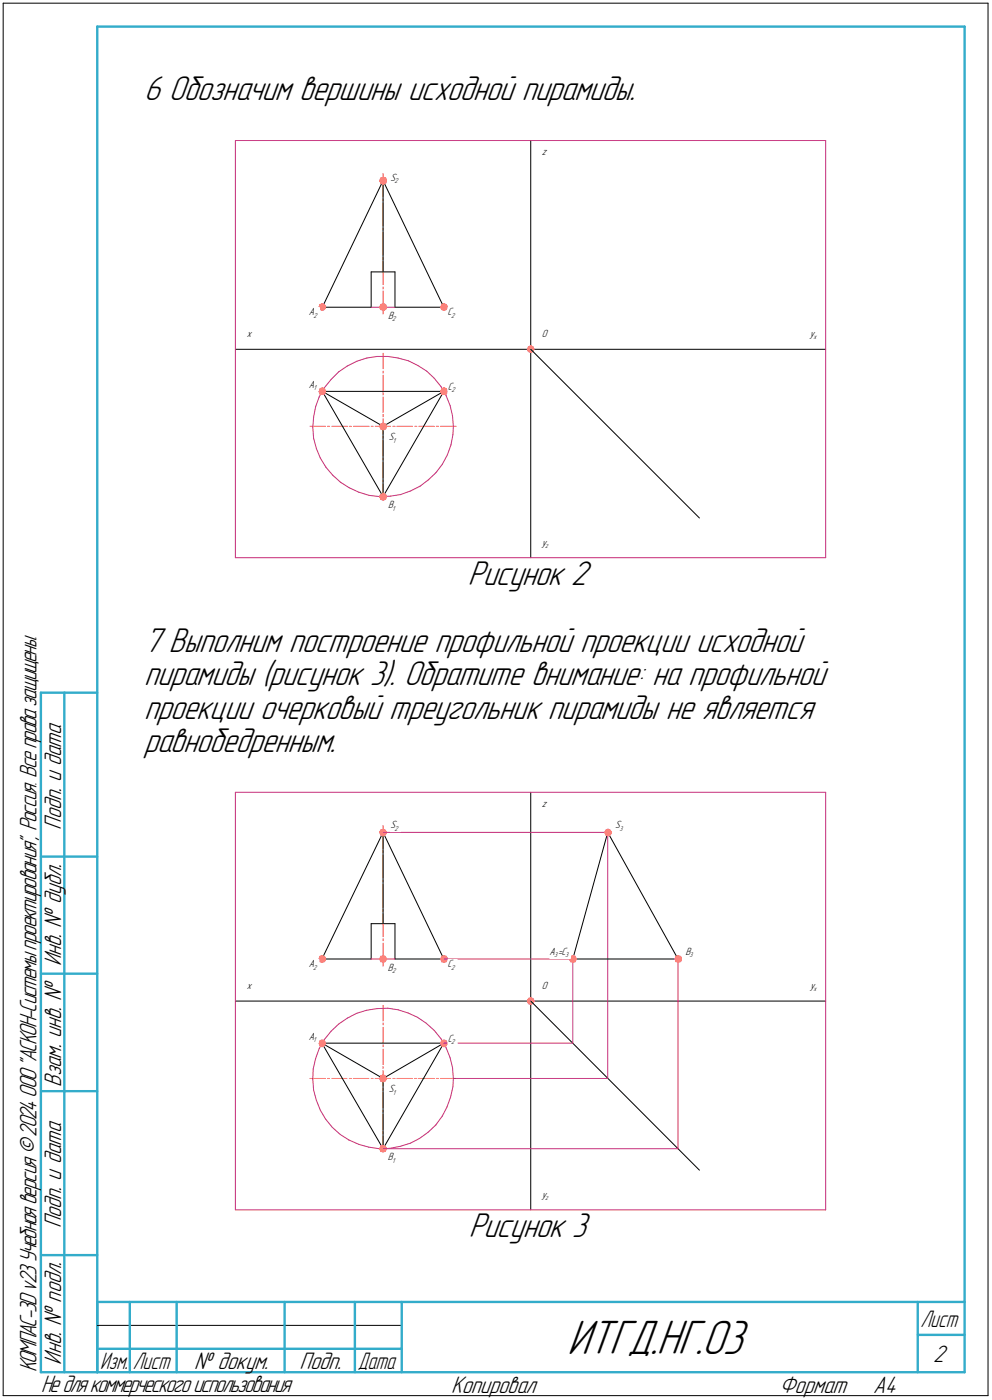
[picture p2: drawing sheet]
<svg xmlns="http://www.w3.org/2000/svg" width="212mm" height="299mm" viewBox="0 0 212 299" stroke-linecap="round" stroke-linejoin="round" font-family="sans-serif">
<g fill="none" stroke="#000" stroke-width=".21">
<path d="M.7 .7h210zM.7 .7v297zM210.7 .7v297zM81.7 38.5l-13 27zM81.7 38.5l13 27zM81.7 38.5v19.5zM113.2 30v44.5zM79.2 58v7.5zM79.2 58h5zM84.2 58v7.5zM50.2 74.5h63zM68.7 65.5h10.5z"/>
<path d="M84.2 65.5h10.5zM113.2 74.5h62.9zM113.2 74.5v44.5zM113.2 74.5l36 36zM68.7 83.5h26zM68.7 83.5l13 22.4zM68.7 83.5l13 7.4zM81.7 90.9l13-7.4zM81.7 90.9v15zM94.7 83.5l-13 22.4zM81.7 177.5l-13 27.1zM81.7 177.5l13 27.1z"/>
<path d="M81.7 177.5v19.5zM113.2 169v44.5zM129.6 177.5l-7.4 27.1zM129.6 177.5l15 27.1zM79.2 197v7.6zM79.2 197h5zM84.2 197v7.6zM50.2 213.5h63zM68.7 204.6h10.5zM84.2 204.6h10.5zM113.2 213.5h62.9zM113.2 213.5v44.6z"/>
<path d="M113.2 213.5l36 36.1zM122.2 204.6h22.4zM68.7 222.5h26zM68.7 222.5l13 22.5zM68.7 222.5l13 7.5zM81.7 230l13-7.5zM81.7 230v15zM94.7 222.5l-13 22.5zM.7 297.7h210zM20.7 282.7h65z"/>
</g>
<g fill="none" stroke="#33acca" stroke-width=".51">
<path d="M20.7 5.7h185zM20.7 5.7v287zM205.7 5.7v287zM8.7 147.7v145zM8.7 147.7h12zM13.7 147.7v145zM8.7 182.7h12zM8.7 207.7h12zM8.7 232.7h12zM8.7 267.7h12zM20.7 277.7h185zM20.7 277.7v15z"/>
<path d="M27.7 277.7v15zM37.7 277.7v15zM60.7 277.7v15zM75.7 277.7v15zM85.7 277.7v15zM195.7 277.7v15zM8.7 292.7h12zM20.7 292.7h185zM20.7 287.7h7zM27.7 287.7h10zM37.7 287.7h23zM60.7 287.7h15z"/>
<path d="M75.7 287.7h10zM195.7 284.7h10z"/>
</g>
<g fill="none" stroke="#c52b79" stroke-width=".21">
<path d="M50.2 30h125.9zM50.2 30v89zM176.1 30v89zM72.2 79.3l1.9-1.2zM72.2 79.3l-1.6 1.6zM74.1 78.1l2-1.1zM76.1 77l2.1-.6zM78.2 76.4l2.2-.4zM79.2 65.5h5zM80.4 76h2.3zM82.7 76l2.2 .4zM84.9 76.4l2.2 .6z"/>
<path d="M87.1 77l2.1 1zM89.2 78l1.8 1.2zM91 79.2l1.6 1.5zM66.7 91.2l.2 2.3zM66.9 89l-.2 2.2zM66.9 93.5l.6 2.2zM67.3 86.8l-.4 2.2zM67.5 95.7l.8 2zM68.1 84.7l-.8 2.1zM68.3 97.7l1.2 2zM69.2 82.7l-1.1 2zM69.5 99.7l1.5 1.6z"/>
<path d="M70.6 80.9l-1.4 1.8zM92.6 80.7l1.5 1.8zM94.1 82.5l1.1 1.9zM94.3 99.1l-1.3 1.7zM95.2 84.4l.8 2.1zM95.4 97l-1.1 2.1zM96 86.5l.5 2.2zM96.2 94.9l-.8 2.1zM96.5 88.7l.2 2.2zM96.6 92.7l-.4 2.2zM96.7 90.9l-.1 1.8zM50.2 119h125.9z"/>
<path d="M71 101.3l1.6 1.6zM72.6 102.9l1.9 1.2zM74.5 104.1l2 .9zM76.5 105l2.2 .7zM78.7 105.7l2.2 .2zM80.9 105.9l2.3-.1zM83.2 105.8l2.2-.3zM85.4 105.5l2.1-.8zM87.5 104.7l2.1-1zM89.6 103.7l1.8-1.3zM91.4 102.4l1.6-1.6zM50.2 169h125.9z"/>
<path d="M50.2 169v89.1zM81.7 177.5h47.9zM129.6 177.5v52.5zM176.1 169v89.1zM70.6 220l1.6-1.6zM70.6 220l-1.4 1.7zM72.2 218.4l1.9-1.2zM74.1 217.2l1.9-1zM76 216.2l2.2-.7zM78.2 215.5l2.2-.4zM79.2 204.6h5zM80.4 215.1h2.3z"/>
<path d="M82.7 215.1l2.2 .3zM84.9 215.4l2.1 .7zM87 216.1l2.1 .9zM89.1 217l1.8 1.3zM90.9 218.3l1.7 1.5zM92.6 219.8l1.5 1.8zM94.7 204.6h27.5zM122.2 204.6v17.9zM144.6 204.6v40.4zM66.7 230.3l.2 2.2zM66.8 228l-.1 2.3zM66.9 232.5l.6 2.2z"/>
<path d="M67.3 225.8l-.5 2.2zM67.5 234.7l.8 2.1zM68.1 223.7l-.8 2.1zM68.3 236.8l1.1 1.9zM69.2 221.7l-1.1 2zM69.4 238.7l1.5 1.8zM94.1 221.6l1.1 1.9zM94.3 238.1l-1.3 1.8zM94.7 222.5h27.5zM95.2 223.5l.8 2.1zM95.3 236.1l-1 2zM96 225.6l.5 2.2z"/>
<path d="M96.1 234l-.8 2.1zM96.5 227.8l.2 2.2zM96.6 231.8l-.5 2.2zM96.7 230l-.1 1.8zM96.7 230h32.9zM50.2 258.1h125.9zM70.9 240.5l1.7 1.5zM72.6 242l1.8 1.2zM74.4 243.2l2.1 .9zM76.5 244.1l2.2 .6zM78.7 244.7l2.2 .3zM80.9 245l2.2-.1z"/>
<path d="M81.7 245h62.9zM83.1 244.9l2.2-.4zM85.3 244.5l2.2-.7zM87.5 243.8l2-1zM89.5 242.8l1.9-1.3zM91.4 241.5l1.6-1.6z"/>
</g>
<g fill="#ff8080" stroke="#ff8080" stroke-width=".21">
<path d="M113 73.7h.4zM112.9 73.8h.6zM112.6 73.9h1.1zM112.6 74h1.2zM112.6 74.1h1.2zM112.5 74.2h1.4zM112.5 74.3h1.4zM112.4 74.3h1.6zM112.4 74.4h1.6zM112.4 74.5h1.6zM112.4 74.6h1.6zM112.4 74.7h1.5zM112.5 74.8h1.4zM112.5 74.8h1.3zM112.6 74.9h1.2zM112.6 75h1.1zM112.9 75.1h.6zM113 75.2h.4z"/>
<path d="M68.6 64.8h.3zM68.4 64.9h.7zM68.2 64.9h1.1zM68.2 65h1.1zM68.2 65.1h1.1zM68.1 65.2h1.3zM68.1 65.3h1.3zM68 65.4h1.5zM68 65.4h1.5zM67.9 65.5h1.6zM68 65.6h1.5zM68 65.7h1.4zM68.1 65.8h1.3zM68.1 65.9h1.2zM68.2 66h1.1zM68.2 66h1.1zM68.4 66.1h.7zM68.6 66.2h.3z"/>
<path d="M81.5 64.8h.5zM81.4 64.9h.7zM81.1 64.9h1.2zM81.1 65h1.3zM81.1 65.1h1.3zM81 65.2h1.4zM81 65.3h1.5zM80.9 65.4h1.6zM80.9 65.4h1.6zM80.9 65.5h1.6zM80.9 65.6h1.6zM80.9 65.7h1.6zM81 65.8h1.4zM81 65.9h1.4zM81.1 66h1.3zM81.1 66h1.2zM81.4 66.1h.7zM81.5 66.2h.5z"/>
<path d="M94.5 64.8h.4zM94.3 64.9h.8zM94.1 64.9h1.1zM94.1 65h1.2zM94.1 65.1h1.2zM94.1 65.2h1.3zM94 65.3h1.4zM94 65.4h1.5zM94 65.4h1.5zM93.9 65.5h1.6zM94 65.6h1.5zM94 65.7h1.4zM94 65.8h1.4zM94.1 65.9h1.2zM94.1 66h1.2zM94.1 66h1.1zM94.3 66.1h.8zM94.5 66.2h.4z"/>
<path d="M81.4 37.8h.6zM81.1 37.9h1.2zM81.1 38h1.3zM81.1 38.1h1.3zM81 38.2h1.4zM81 38.3h1.5zM80.9 38.4h1.6zM80.9 38.4h1.6zM80.9 38.5h1.6zM80.9 38.6h1.6zM80.9 38.7h1.6zM81 38.8h1.5zM81 38.9h1.4zM81.1 38.9h1.3zM81.1 39h1.3zM81.1 39.1h1.2zM81.4 39.2h.7zM81.5 39.3h.5z"/>
<path d="M68.6 82.7h.3zM68.4 82.8h.7zM68.2 82.9h1.1zM68.2 83h1.1zM68.2 83.1h1.1zM68.1 83.1h1.3zM68.1 83.2h1.3zM68 83.3h1.5zM68 83.4h1.5zM67.9 83.5h1.6zM68 83.6h1.5zM68 83.7h1.5zM68.1 83.7h1.3zM68.1 83.8h1.3zM68.2 83.9h1.1zM68.2 84h1.1zM68.2 84.1h1.1zM68.5 84.2h.5z"/>
<path d="M81.5 90.3h.5zM81.4 90.3h.7zM81.1 90.4h1.2zM81.1 90.5h1.3zM81 90.6h1.4zM81 90.7h1.4zM80.9 90.8h1.6zM80.9 90.8h1.6zM80.9 90.9h1.6zM80.9 91h1.6zM80.9 91.1h1.6zM81 91.2h1.5zM81 91.3h1.4zM81.1 91.4h1.3zM81.1 91.4h1.3zM81.1 91.5h1.2zM81.4 91.6h.7zM81.5 91.7h.5z"/>
<path d="M94.5 82.7h.4zM94.3 82.8h.8zM94.1 82.9h1.1zM94.1 83h1.2zM94.1 83.1h1.2zM94.1 83.1h1.3zM94 83.2h1.4zM94 83.3h1.5zM94 83.4h1.5zM93.9 83.5h1.6zM94 83.6h1.5zM94 83.7h1.5zM94 83.7h1.4zM94.1 83.8h1.3zM94.1 83.9h1.2zM94.1 84h1.2zM94.1 84.1h1.1zM94.4 84.2h.6z"/>
<path d="M81.5 105.2h.5zM81.4 105.3h.7zM81.1 105.4h1.2zM81.1 105.5h1.3zM81 105.6h1.4zM81 105.7h1.4zM80.9 105.7h1.6zM80.9 105.8h1.6zM80.9 105.9h1.6zM80.9 106h1.6zM80.9 106.1h1.6zM81 106.2h1.5zM81 106.3h1.4zM81.1 106.3h1.3zM81.1 106.4h1.3zM81.1 106.5h1.2zM81.4 106.6h.7zM81.5 106.7h.5z"/>
<path d="M112.9 212.9h.6zM112.6 212.9h1.1zM112.6 213h1.2zM112.6 213.1h1.2zM112.5 213.2h1.4zM112.5 213.3h1.4zM112.4 213.4h1.6zM112.4 213.4h1.6zM112.4 213.5h1.6zM112.4 213.6h1.6zM112.4 213.7h1.6zM112.5 213.8h1.4zM112.5 213.9h1.4zM112.6 214h1.2zM112.6 214h1.2zM112.6 214.1h1.1zM112.9 214.2h.6z"/>
<path d="M68.4 203.9h.6zM68.2 204h1.1zM68.2 204h1.1zM68.2 204.1h1.1zM68.1 204.2h1.3zM68.1 204.3h1.3zM68 204.4h1.5zM68 204.5h1.5zM67.9 204.6h1.6zM68 204.6h1.5zM68 204.7h1.5zM68.1 204.8h1.3zM68.1 204.9h1.3zM68.2 205h1.1zM68.2 205.1h1.1zM68.2 205.1h1.1zM68.4 205.2h.6z"/>
<path d="M81.4 203.9h.6zM81.1 204h1.1zM81.1 204h1.2zM81.1 204.1h1.2zM81 204.2h1.4zM81 204.3h1.4zM80.9 204.4h1.6zM80.9 204.5h1.6zM80.9 204.6h1.6zM80.9 204.6h1.6zM80.9 204.7h1.6zM81 204.8h1.4zM81 204.9h1.4zM81.1 205h1.2zM81.1 205.1h1.2zM81.1 205.1h1.1zM81.4 205.2h.6z"/>
<path d="M94.4 203.9h.6zM94.1 204h1.1zM94.1 204h1.2zM94.1 204.1h1.2zM94.1 204.2h1.3zM94 204.3h1.4zM94 204.4h1.5zM94 204.5h1.5zM93.9 204.6h1.6zM94 204.6h1.5zM94 204.7h1.5zM94 204.8h1.4zM94.1 204.9h1.3zM94.1 205h1.2zM94.1 205.1h1.2zM94.1 205.1h1.1zM94.4 205.2h.6z"/>
<path d="M81.5 176.9h.4zM81.4 177h.6zM81.1 177h1.1zM81.1 177.1h1.2zM81 177.2h1.3zM81 177.3h1.4zM80.9 177.4h1.5zM80.9 177.5h1.6zM80.9 177.5h1.6zM80.9 177.6h1.6zM80.9 177.7h1.6zM81 177.8h1.4zM81 177.9h1.4zM81.1 178h1.2zM81.1 178.1h1.2zM81.1 178.1h1.1zM81.4 178.2h.6zM81.5 178.3h.4z"/>
<path d="M68.5 221.8h.4zM68.3 221.9h.8zM68.2 222h1.1zM68.2 222.1h1.1zM68.1 222.2h1.2zM68.1 222.2h1.3zM68 222.3h1.4zM68 222.4h1.5zM67.9 222.5h1.6zM68 222.6h1.5zM68 222.7h1.5zM68.1 222.8h1.3zM68.1 222.8h1.3zM68.2 222.9h1.1zM68.2 223h1.1zM68.2 223.1h1.1zM68.3 223.2h.8zM68.5 223.3h.4z"/>
<path d="M81.5 229.3h.4zM81.4 229.4h.6zM81.1 229.4h1.1zM81.1 229.5h1.2zM81.1 229.6h1.2zM81 229.7h1.4zM81 229.8h1.4zM80.9 229.9h1.6zM80.9 230h1.6zM80.9 230h1.6zM80.9 230.1h1.6zM80.9 230.2h1.6zM81 230.3h1.4zM81 230.4h1.4zM81.1 230.5h1.2zM81.1 230.5h1.2zM81.1 230.6h1.1zM81.4 230.7h.6z"/>
<path d="M94.5 221.8h.4zM94.3 221.9h.8zM94.1 222h1.1zM94.1 222.1h1.2zM94.1 222.2h1.2zM94 222.2h1.4zM94 222.3h1.4zM94 222.4h1.5zM93.9 222.5h1.6zM94 222.6h1.5zM94 222.7h1.5zM94 222.8h1.4zM94.1 222.8h1.3zM94.1 222.9h1.2zM94.1 223h1.2zM94.1 223.1h1.1zM94.3 223.2h.8zM94.5 223.3h.4z"/>
<path d="M81.4 244.3h.6zM81.1 244.4h1.1zM81.1 244.5h1.2zM81.1 244.6h1.2zM81 244.7h1.4zM81 244.8h1.4zM80.9 244.9h1.6zM80.9 244.9h1.6zM80.9 245h1.6zM80.9 245.1h1.6zM80.9 245.2h1.6zM81 245.3h1.4zM81 245.4h1.4zM81.1 245.4h1.2zM81.1 245.5h1.2zM81.1 245.6h1.1zM81.4 245.7h.6z"/>
<path d="M129.5 176.9h.4zM129.3 177h.7zM129.1 177h1.1zM129.1 177.1h1.2zM129 177.2h1.3zM129 177.3h1.4zM128.9 177.4h1.5zM128.9 177.5h1.6zM128.9 177.5h1.6zM128.9 177.6h1.6zM128.9 177.7h1.6zM129 177.8h1.4zM129 177.9h1.4zM129.1 178h1.2zM129.1 178.1h1.2zM129.1 178.1h1.1zM129.3 178.2h.7zM129.5 178.3h.4z"/>
<path d="M121.9 203.9h.6zM121.6 204h1.2zM121.6 204h1.3zM121.6 204.1h1.3zM121.5 204.2h1.4zM121.5 204.3h1.4zM121.4 204.4h1.5zM121.4 204.5h1.5zM121.3 204.6h1.6zM121.4 204.6h1.5zM121.4 204.7h1.5zM121.5 204.8h1.4zM121.5 204.9h1.4zM121.6 205h1.3zM121.6 205.1h1.3zM121.6 205.1h1.2zM121.9 205.2h.6z"/>
<path d="M144.4 203.9h.5zM144.1 204h1.1zM144.1 204h1.2zM144.1 204.1h1.2zM144 204.2h1.4zM144 204.3h1.4zM143.9 204.4h1.6zM143.9 204.5h1.6zM143.8 204.6h1.7zM143.9 204.6h1.6zM143.9 204.7h1.6zM144 204.8h1.4zM144 204.9h1.4zM144.1 205h1.2zM144.1 205.1h1.2zM144.1 205.1h1.1zM144.4 205.2h.5z"/>
</g>
<g fill="none" stroke="#ff8000" stroke-width=".21">
<path d="M81.7 37v4.9zM81.7 55.8v4.9zM81.7 54.9v.5zM81.7 49.5v4.9zM81.7 48.7v.4zM81.7 43.3v4.9zM81.7 42.4v.4zM81.7 75.4v3.3zM81.7 79.2v.4zM81.7 62.1v4.9zM81.7 61.2v.4zM66.1 90.9h3.3z"/>
<path d="M69.8 90.9h.5zM70.8 90.9h3.3zM74.5 90.9h.4zM75.4 90.9h3.3zM79.2 90.9h.4zM80 90.9h1.7zM81.7 98.6v3.3zM81.7 97.7v.4zM81.7 94v3.3zM81.7 93v.5zM81.7 90.9v1.7zM81.7 80v3.3z"/>
<path d="M81.7 83.7v.5zM81.7 84.7v3.3zM81.7 88.4v.5zM81.7 89.3v1.6zM81.7 90.9h1.6zM83.8 90.9h.4zM84.7 90.9h3.3zM88.5 90.9h.4zM89.3 90.9h3.3zM93 90.9h.6zM94 90.9h3.3zM81.7 103.2v3.3z"/>
<path d="M81.7 102.4v.4zM81.7 176.1v4.9zM81.7 194.9v4.9zM81.7 194v.4zM81.7 188.6v4.9zM81.7 187.7v.4zM81.7 182.4v4.9zM81.7 181.4v.5zM81.7 214.5v3.3zM81.7 218.2v.4zM81.7 219.1v3.3zM81.7 201.2v4.9z"/>
<path d="M81.7 200.2v.5zM66.1 230h3.3zM69.8 230h.5zM70.8 230h3.2zM74.5 230h.4zM75.4 230h3.3zM79.2 230h.4zM80 230h1.7zM81.7 237.7v3.3zM81.7 236.8v.4zM81.7 233v3.3zM81.7 232.2v.4z"/>
<path d="M81.7 230v1.6zM81.7 222.8v.5zM81.7 223.8v3.3zM81.7 227.5v.4zM81.7 228.3v1.7zM81.7 230h1.6zM83.8 230h.4zM84.7 230h3.3zM88.4 230h.5zM89.3 230h3.3zM93 230h.6zM94 230h3.3z"/>
<path d="M81.7 242.3v3.3zM81.7 241.4v.5z"/>
</g>
<g fill="#fff" stroke="#fff" stroke-width=".21">
<path d="M115.6 70.2h1.5zM115.6 70.3h1.5zM115.6 70.4h1.5zM115.6 70.4h1.5zM115.6 70.5h1.5zM115.6 70.6h1.5zM115.6 70.7h1.5zM115.6 70.8h1.5zM115.6 70.9h1.5zM115.6 71h1.5zM115.6 71h1.5zM115.6 71.1h1.5zM115.6 71.2h1.5zM115.6 71.3h1.5zM115.6 71.4h1.5zM115.6 71.5h1.5zM115.6 71.5h1.5zM115.6 71.6h1.5zM115.6 71.7h1.5zM115.6 71.8h1.5zM115.6 71.9h1.5zM115.6 72h1.5zM115.6 72.1h1.5zM115.6 72.1h1.5zM115.6 72.2h1.5z"/>
<path d="M115.6 114.7h1.9zM115.6 114.8h1.9zM115.6 114.9h1.9zM115.6 115h1.9zM115.6 115.1h1.9zM115.6 115.1h1.9zM115.6 115.2h1.9zM115.6 115.3h1.9zM115.6 115.4h1.9zM115.6 115.5h1.9zM115.6 115.6h1.9zM115.6 115.7h1.9zM115.6 115.7h1.9zM115.6 115.8h1.9zM115.6 115.9h1.9zM115.6 116h1.9zM115.6 116.1h1.9zM115.6 116.2h1.9zM115.6 116.2h1.9zM115.6 116.3h1.9zM115.6 116.4h1.9zM115.6 116.5h1.9zM115.6 116.6h1.9zM115.6 116.7h1.9zM115.6 116.8h1.9zM115.6 116.8h1.9zM115.6 116.9h1.9zM115.6 117h1.9zM115.6 117.1h1.9z"/>
<path d="M52.7 70.2h1.3zM52.7 70.3h1.3zM52.7 70.4h1.3zM52.7 70.4h1.3zM52.7 70.5h1.3zM52.7 70.6h1.3zM52.7 70.7h1.3zM52.7 70.8h1.3zM52.7 70.9h1.3zM52.7 71h1.3zM52.7 71h1.3zM52.7 71.1h1.3zM52.7 71.2h1.3zM52.7 71.3h1.3zM52.7 71.4h1.3zM52.7 71.5h1.3zM52.7 71.5h1.3zM52.7 71.6h1.3zM52.7 71.7h1.3zM52.7 71.8h1.3zM52.7 71.9h1.3zM52.7 72h1.3zM52.7 72.1h1.3zM52.7 72.1h1.3zM52.7 72.2h1.3z"/>
<path d="M115.6 31.4h1.3zM115.6 31.5h1.3zM115.6 31.6h1.3zM115.6 31.7h1.3zM115.6 31.7h1.3zM115.6 31.8h1.3zM115.6 31.9h1.3zM115.6 32h1.3zM115.6 32.1h1.3zM115.6 32.2h1.3zM115.6 32.3h1.3zM115.6 32.3h1.3zM115.6 32.4h1.3zM115.6 32.5h1.3zM115.6 32.6h1.3zM115.6 32.7h1.3zM115.6 32.8h1.3zM115.6 32.9h1.3zM115.6 32.9h1.3zM115.6 33h1.3zM115.6 33.1h1.3zM115.6 33.2h1.3zM115.6 33.3h1.3zM115.6 33.4h1.3zM115.6 33.4h1.3z"/>
<path d="M172.7 70.2h2zM172.7 70.3h2zM172.7 70.4h2zM172.7 70.4h2zM172.7 70.5h2zM172.7 70.6h2zM172.7 70.7h2zM172.7 70.8h2zM172.7 70.9h2zM172.7 71h2zM172.7 71h2zM172.7 71.1h2zM172.7 71.2h2zM172.7 71.3h2zM172.7 71.4h2zM172.7 71.5h2zM172.7 71.5h2zM172.7 71.6h2zM172.7 71.7h2zM172.7 71.8h2zM172.7 71.9h2zM172.7 72h2zM172.7 72.1h2zM172.7 72.1h2zM172.7 72.2h2zM172.7 72.3h2zM172.7 72.4h2zM172.7 72.5h2zM172.7 72.6h2zM172.7 72.6h2z"/>
<path d="M83.3 36.8h2.1zM83.3 36.9h2.1zM83.3 37h2.1zM83.3 37.1h2.1zM83.3 37.2h2.1zM83.3 37.3h2.1zM83.3 37.3h2.1zM83.3 37.4h2.1zM83.3 37.5h2.1zM83.3 37.6h2.1zM83.3 37.7h2.1zM83.3 37.8h2.1zM83.3 37.8h2.1zM83.3 37.9h2.1zM83.3 38h2.1zM83.3 38.1h2.1zM83.3 38.2h2.1zM83.3 38.3h2.1zM83.3 38.4h2.1zM83.3 38.4h2.1zM83.3 38.5h2.1zM83.3 38.6h2.1zM83.3 38.7h2.1zM83.3 38.8h2.1zM83.3 38.9h2.1zM83.3 38.9h2.1zM83.3 39h2.1zM83.3 39.1h2.1zM83.3 39.2h2.1zM83.3 39.3h2.1z"/>
<path d="M65.9 65.6h2.3zM65.9 65.7h2.3zM65.9 65.8h2.3zM65.9 65.9h2.3zM65.9 66h2.3zM65.9 66h2.3zM65.9 66.1h2.3zM65.9 66.2h2.3zM65.9 66.3h2.3zM65.9 66.4h2.3zM65.9 66.5h2.3zM65.9 66.5h2.3zM65.9 66.6h2.3zM65.9 66.7h2.3zM65.9 66.8h2.3zM65.9 66.9h2.3zM65.9 67h2.3zM65.9 67.1h2.3zM65.9 67.1h2.3zM65.9 67.2h2.3zM65.9 67.3h2.3zM65.9 67.4h2.3zM65.9 67.5h2.3zM65.9 67.6h2.3zM65.9 67.6h2.3zM65.9 67.7h2.3zM65.9 67.8h2.3zM65.9 67.9h2.3zM65.9 68h2.3zM65.9 68.1h2.3z"/>
<path d="M95.5 65.6h2zM95.5 65.7h2zM95.5 65.8h2zM95.5 65.9h2zM95.5 66h2zM95.5 66h2zM95.5 66.1h2zM95.5 66.2h2zM95.5 66.3h2zM95.5 66.4h2zM95.5 66.5h2zM95.5 66.5h2zM95.5 66.6h2zM95.5 66.7h2zM95.5 66.8h2zM95.5 66.9h2zM95.5 67h2zM95.5 67.1h2zM95.5 67.1h2zM95.5 67.2h2zM95.5 67.3h2zM95.5 67.4h2zM95.5 67.5h2zM95.5 67.6h2zM95.5 67.6h2zM95.5 67.7h2zM95.5 67.8h2zM95.5 67.9h2zM95.5 68h2zM95.5 68.1h2z"/>
<path d="M82.8 66.3h2.1zM82.8 66.4h2.1zM82.8 66.5h2.1zM82.8 66.5h2.1zM82.8 66.6h2.1zM82.8 66.7h2.1zM82.8 66.8h2.1zM82.8 66.9h2.1zM82.8 67h2.1zM82.8 67.1h2.1zM82.8 67.1h2.1zM82.8 67.2h2.1zM82.8 67.3h2.1zM82.8 67.4h2.1zM82.8 67.5h2.1zM82.8 67.6h2.1zM82.8 67.6h2.1zM82.8 67.7h2.1zM82.8 67.8h2.1zM82.8 67.9h2.1zM82.8 68h2.1zM82.8 68.1h2.1zM82.8 68.2h2.1zM82.8 68.2h2.1zM82.8 68.3h2.1zM82.8 68.4h2.1zM82.8 68.5h2.1zM82.8 68.6h2.1zM82.8 68.7h2.1zM82.8 68.7h2.1z"/>
<path d="M82.9 92.3h1.9zM82.9 92.4h1.9zM82.9 92.5h1.9zM82.9 92.5h1.9zM82.9 92.6h1.9zM82.9 92.7h1.9zM82.9 92.8h1.9zM82.9 92.9h1.9zM82.9 93h1.9zM82.9 93h1.9zM82.9 93.1h1.9zM82.9 93.2h1.9zM82.9 93.3h1.9zM82.9 93.4h1.9zM82.9 93.5h1.9zM82.9 93.6h1.9zM82.9 93.6h1.9zM82.9 93.7h1.9zM82.9 93.8h1.9zM82.9 93.9h1.9zM82.9 94h1.9zM82.9 94.1h1.9zM82.9 94.1h1.9zM82.9 94.2h1.9zM82.9 94.3h1.9zM82.9 94.4h1.9zM82.9 94.5h1.9zM82.9 94.6h1.9zM82.9 94.7h1.9z"/>
<path d="M65.9 81h2zM65.9 81.1h2zM65.9 81.2h2zM65.9 81.3h2zM65.9 81.4h2zM65.9 81.4h2zM65.9 81.5h2zM65.9 81.6h2zM65.9 81.7h2zM65.9 81.8h2zM65.9 81.9h2zM65.9 82h2zM65.9 82h2zM65.9 82.1h2zM65.9 82.2h2zM65.9 82.3h2zM65.9 82.4h2zM65.9 82.5h2zM65.9 82.5h2zM65.9 82.6h2zM65.9 82.7h2zM65.9 82.8h2zM65.9 82.9h2zM65.9 83h2zM65.9 83.1h2zM65.9 83.1h2zM65.9 83.2h2zM65.9 83.3h2zM65.9 83.4h2z"/>
<path d="M95.5 81.5h2zM95.5 81.6h2zM95.5 81.7h2zM95.5 81.8h2zM95.5 81.9h2zM95.5 82h2zM95.5 82h2zM95.5 82.1h2zM95.5 82.2h2zM95.5 82.3h2zM95.5 82.4h2zM95.5 82.5h2zM95.5 82.5h2zM95.5 82.6h2zM95.5 82.7h2zM95.5 82.8h2zM95.5 82.9h2zM95.5 83h2zM95.5 83.1h2zM95.5 83.1h2zM95.5 83.2h2zM95.5 83.3h2zM95.5 83.4h2zM95.5 83.5h2zM95.5 83.6h2zM95.5 83.7h2zM95.5 83.7h2zM95.5 83.8h2zM95.5 83.9h2z"/>
<path d="M82.8 106.8h1.9zM82.8 106.8h1.9zM82.8 106.9h1.9zM82.8 107h1.9zM82.8 107.1h1.9zM82.8 107.2h1.9zM82.8 107.3h1.9zM82.8 107.4h1.9zM82.8 107.4h1.9zM82.8 107.5h1.9zM82.8 107.6h1.9zM82.8 107.7h1.9zM82.8 107.8h1.9zM82.8 107.9h1.9zM82.8 107.9h1.9zM82.8 108h1.9zM82.8 108.1h1.9zM82.8 108.2h1.9zM82.8 108.3h1.9zM82.8 108.4h1.9zM82.8 108.5h1.9zM82.8 108.5h1.9zM82.8 108.6h1.9zM82.8 108.7h1.9zM82.8 108.8h1.9zM82.8 108.9h1.9zM82.8 109h1.9zM82.8 109.1h1.9zM82.8 109.1h1.9z"/>
<path d="M115.6 209.3h1.5zM115.6 209.4h1.5zM115.6 209.5h1.5zM115.6 209.5h1.5zM115.6 209.6h1.5zM115.6 209.7h1.5zM115.6 209.8h1.5zM115.6 209.9h1.5zM115.6 210h1.5zM115.6 210.1h1.5zM115.6 210.1h1.5zM115.6 210.2h1.5zM115.6 210.3h1.5zM115.6 210.4h1.5zM115.6 210.5h1.5zM115.6 210.6h1.5zM115.6 210.7h1.5zM115.6 210.7h1.5zM115.6 210.8h1.5zM115.6 210.9h1.5zM115.6 211h1.5zM115.6 211.1h1.5zM115.6 211.2h1.5zM115.6 211.2h1.5zM115.6 211.3h1.5z"/>
<path d="M115.6 253.7h1.9zM115.6 253.8h1.9zM115.6 253.9h1.9zM115.6 254h1.9zM115.6 254.1h1.9zM115.6 254.2h1.9zM115.6 254.3h1.9zM115.6 254.3h1.9zM115.6 254.4h1.9zM115.6 254.5h1.9zM115.6 254.6h1.9zM115.6 254.7h1.9zM115.6 254.8h1.9zM115.6 254.8h1.9zM115.6 254.9h1.9zM115.6 255h1.9zM115.6 255.1h1.9zM115.6 255.2h1.9zM115.6 255.3h1.9zM115.6 255.4h1.9zM115.6 255.4h1.9zM115.6 255.5h1.9zM115.6 255.6h1.9zM115.6 255.7h1.9zM115.6 255.8h1.9zM115.6 255.9h1.9zM115.6 255.9h1.9zM115.6 256h1.9zM115.6 256.1h1.9zM115.6 256.2h1.9z"/>
<path d="M52.6 209.3h1.4zM52.6 209.4h1.4zM52.6 209.5h1.4zM52.6 209.5h1.4zM52.6 209.6h1.4zM52.6 209.7h1.4zM52.6 209.8h1.4zM52.6 209.9h1.4zM52.6 210h1.4zM52.6 210.1h1.4zM52.6 210.1h1.4zM52.6 210.2h1.4zM52.6 210.3h1.4zM52.6 210.4h1.4zM52.6 210.5h1.4zM52.6 210.6h1.4zM52.6 210.7h1.4zM52.6 210.7h1.4zM52.6 210.8h1.4zM52.6 210.9h1.4zM52.6 211h1.4zM52.6 211.1h1.4zM52.6 211.2h1.4zM52.6 211.2h1.4zM52.6 211.3h1.4z"/>
<path d="M115.6 170.4h1.3zM115.6 170.5h1.3zM115.6 170.6h1.3zM115.6 170.7h1.3zM115.6 170.8h1.3zM115.6 170.9h1.3zM115.6 170.9h1.3zM115.6 171h1.3zM115.6 171.1h1.3zM115.6 171.2h1.3zM115.6 171.3h1.3zM115.6 171.4h1.3zM115.6 171.4h1.3zM115.6 171.5h1.3zM115.6 171.6h1.3zM115.6 171.7h1.3zM115.6 171.8h1.3zM115.6 171.9h1.3zM115.6 172h1.3zM115.6 172h1.3zM115.6 172.1h1.3zM115.6 172.2h1.3zM115.6 172.3h1.3zM115.6 172.4h1.3zM115.6 172.5h1.3z"/>
<path d="M172.8 209.3h2zM172.8 209.4h2zM172.8 209.5h2zM172.8 209.5h2zM172.8 209.6h2zM172.8 209.7h2zM172.8 209.8h2zM172.8 209.9h2zM172.8 210h2zM172.8 210.1h2zM172.8 210.1h2zM172.8 210.2h2zM172.8 210.3h2zM172.8 210.4h2zM172.8 210.5h2zM172.8 210.6h2zM172.8 210.7h2zM172.8 210.7h2zM172.8 210.8h2zM172.8 210.9h2zM172.8 211h2zM172.8 211.1h2zM172.8 211.2h2zM172.8 211.2h2zM172.8 211.3h2zM172.8 211.4h2zM172.8 211.5h2zM172.8 211.6h2zM172.8 211.7h2z"/>
<path d="M83.2 175h2.2zM83.2 175.1h2.2zM83.2 175.2h2.2zM83.2 175.3h2.2zM83.2 175.3h2.2zM83.2 175.4h2.2zM83.2 175.5h2.2zM83.2 175.6h2.2zM83.2 175.7h2.2zM83.2 175.8h2.2zM83.2 175.9h2.2zM83.2 175.9h2.2zM83.2 176h2.2zM83.2 176.1h2.2zM83.2 176.2h2.2zM83.2 176.3h2.2zM83.2 176.4h2.2zM83.2 176.4h2.2zM83.2 176.5h2.2zM83.2 176.6h2.2zM83.2 176.7h2.2zM83.2 176.8h2.2zM83.2 176.9h2.2zM83.2 177h2.2zM83.2 177h2.2zM83.2 177.1h2.2zM83.2 177.2h2.2zM83.2 177.3h2.2zM83.2 177.4h2.2z"/>
<path d="M65.9 204.6h2.2zM65.9 204.7h2.2zM65.9 204.8h2.2zM65.9 204.9h2.2zM65.9 205h2.2zM65.9 205.1h2.2zM65.9 205.1h2.2zM65.9 205.2h2.2zM65.9 205.3h2.2zM65.9 205.4h2.2zM65.9 205.5h2.2zM65.9 205.6h2.2zM65.9 205.7h2.2zM65.9 205.7h2.2zM65.9 205.8h2.2zM65.9 205.9h2.2zM65.9 206h2.2zM65.9 206.1h2.2zM65.9 206.2h2.2zM65.9 206.2h2.2zM65.9 206.3h2.2zM65.9 206.4h2.2zM65.9 206.5h2.2zM65.9 206.6h2.2zM65.9 206.7h2.2zM65.9 206.8h2.2zM65.9 206.8h2.2zM65.9 206.9h2.2zM65.9 207h2.2zM65.9 207.1h2.2z"/>
<path d="M95.5 204.6h2zM95.5 204.7h2zM95.5 204.8h2zM95.5 204.9h2zM95.5 205h2zM95.5 205.1h2zM95.5 205.1h2zM95.5 205.2h2zM95.5 205.3h2zM95.5 205.4h2zM95.5 205.5h2zM95.5 205.6h2zM95.5 205.7h2zM95.5 205.7h2zM95.5 205.8h2zM95.5 205.9h2zM95.5 206h2zM95.5 206.1h2zM95.5 206.2h2zM95.5 206.2h2zM95.5 206.3h2zM95.5 206.4h2zM95.5 206.5h2zM95.5 206.6h2zM95.5 206.7h2zM95.5 206.8h2zM95.5 206.8h2zM95.5 206.9h2zM95.5 207h2zM95.5 207.1h2z"/>
<path d="M82.7 205.3h2.2zM82.7 205.4h2.2zM82.7 205.5h2.2zM82.7 205.6h2.2zM82.7 205.7h2.2zM82.7 205.7h2.2zM82.7 205.8h2.2zM82.7 205.9h2.2zM82.7 206h2.2zM82.7 206.1h2.2zM82.7 206.2h2.2zM82.7 206.2h2.2zM82.7 206.3h2.2zM82.7 206.4h2.2zM82.7 206.5h2.2zM82.7 206.6h2.2zM82.7 206.7h2.2zM82.7 206.8h2.2zM82.7 206.8h2.2zM82.7 206.9h2.2zM82.7 207h2.2zM82.7 207.1h2.2zM82.7 207.2h2.2zM82.7 207.3h2.2zM82.7 207.3h2.2zM82.7 207.4h2.2zM82.7 207.5h2.2zM82.7 207.6h2.2zM82.7 207.7h2.2zM82.7 207.8h2.2z"/>
<path d="M82.9 231.3h1.9zM82.9 231.4h1.9zM82.9 231.5h1.9zM82.9 231.6h1.9zM82.9 231.6h1.9zM82.9 231.7h1.9zM82.9 231.8h1.9zM82.9 231.9h1.9zM82.9 232h1.9zM82.9 232.1h1.9zM82.9 232.2h1.9zM82.9 232.2h1.9zM82.9 232.3h1.9zM82.9 232.4h1.9zM82.9 232.5h1.9zM82.9 232.6h1.9zM82.9 232.7h1.9zM82.9 232.7h1.9zM82.9 232.8h1.9zM82.9 232.9h1.9zM82.9 233h1.9zM82.9 233.1h1.9zM82.9 233.2h1.9zM82.9 233.3h1.9zM82.9 233.3h1.9zM82.9 233.4h1.9zM82.9 233.5h1.9zM82.9 233.6h1.9zM82.9 233.7h1.9zM82.9 233.8h1.9z"/>
<path d="M65.9 220h2zM65.9 220.1h2zM65.9 220.2h2zM65.9 220.3h2zM65.9 220.4h2zM65.9 220.5h2zM65.9 220.6h2zM65.9 220.6h2zM65.9 220.7h2zM65.9 220.8h2zM65.9 220.9h2zM65.9 221h2zM65.9 221.1h2zM65.9 221.1h2zM65.9 221.2h2zM65.9 221.3h2zM65.9 221.4h2zM65.9 221.5h2zM65.9 221.6h2zM65.9 221.7h2zM65.9 221.7h2zM65.9 221.8h2zM65.9 221.9h2zM65.9 222h2zM65.9 222.1h2zM65.9 222.2h2zM65.9 222.2h2zM65.9 222.3h2zM65.9 222.4h2zM65.9 222.5h2z"/>
<path d="M95.5 220.6h2zM95.5 220.6h2zM95.5 220.7h2zM95.5 220.8h2zM95.5 220.9h2zM95.5 221h2zM95.5 221.1h2zM95.5 221.1h2zM95.5 221.2h2zM95.5 221.3h2zM95.5 221.4h2zM95.5 221.5h2zM95.5 221.6h2zM95.5 221.7h2zM95.5 221.7h2zM95.5 221.8h2zM95.5 221.9h2zM95.5 222h2zM95.5 222.1h2zM95.5 222.2h2zM95.5 222.2h2zM95.5 222.3h2zM95.5 222.4h2zM95.5 222.5h2zM95.5 222.6h2zM95.5 222.7h2zM95.5 222.8h2zM95.5 222.8h2zM95.5 222.9h2zM95.5 223h2z"/>
<path d="M82.7 245.8h2zM82.7 245.9h2zM82.7 246h2zM82.7 246h2zM82.7 246.1h2zM82.7 246.2h2zM82.7 246.3h2zM82.7 246.4h2zM82.7 246.5h2zM82.7 246.5h2zM82.7 246.6h2zM82.7 246.7h2zM82.7 246.8h2zM82.7 246.9h2zM82.7 247h2zM82.7 247.1h2zM82.7 247.1h2zM82.7 247.2h2zM82.7 247.3h2zM82.7 247.4h2zM82.7 247.5h2zM82.7 247.6h2zM82.7 247.6h2zM82.7 247.7h2zM82.7 247.8h2zM82.7 247.9h2zM82.7 248h2zM82.7 248.1h2zM82.7 248.2h2zM82.7 248.2h2z"/>
<path d="M131.2 175h2.1zM131.2 175.1h2.1zM131.2 175.2h2.1zM131.2 175.3h2.1zM131.2 175.3h2.1zM131.2 175.4h2.1zM131.2 175.5h2.1zM131.2 175.6h2.1zM131.2 175.7h2.1zM131.2 175.8h2.1zM131.2 175.9h2.1zM131.2 175.9h2.1zM131.2 176h2.1zM131.2 176.1h2.1zM131.2 176.2h2.1zM131.2 176.3h2.1zM131.2 176.4h2.1zM131.2 176.4h2.1zM131.2 176.5h2.1zM131.2 176.6h2.1zM131.2 176.7h2.1zM131.2 176.8h2.1zM131.2 176.9h2.1zM131.2 177h2.1zM131.2 177h2.1zM131.2 177.1h2.1zM131.2 177.2h2.1zM131.2 177.3h2.1zM131.2 177.4h2.1z"/>
<path d="M146.2 202h2.1zM146.2 202.1h2.1zM146.2 202.2h2.1zM146.2 202.3h2.1zM146.2 202.4h2.1zM146.2 202.4h2.1zM146.2 202.5h2.1zM146.2 202.6h2.1zM146.2 202.7h2.1zM146.2 202.8h2.1zM146.2 202.9h2.1zM146.2 202.9h2.1zM146.2 203h2.1zM146.2 203.1h2.1zM146.2 203.2h2.1zM146.2 203.3h2.1zM146.2 203.4h2.1zM146.2 203.5h2.1zM146.2 203.5h2.1zM146.2 203.6h2.1zM146.2 203.7h2.1zM146.2 203.8h2.1zM146.2 203.9h2.1zM146.2 204h2.1zM146.2 204h2.1zM146.2 204.1h2.1zM146.2 204.2h2.1zM146.2 204.3h2.1zM146.2 204.4h2.1z"/>
<path d="M117.2 202h4.6zM117.2 202.1h4.6zM117.2 202.2h4.6zM117.2 202.3h4.6zM117.2 202.4h4.6zM117.2 202.4h4.6zM117.2 202.5h4.6zM117.2 202.6h4.6zM117.2 202.7h4.6zM117.2 202.8h4.6zM117.2 202.9h4.6zM117.2 202.9h4.6zM117.2 203h4.6zM117.2 203.1h4.6zM117.2 203.2h4.6zM117.2 203.3h4.6zM117.2 203.4h4.6zM117.2 203.5h4.6zM117.2 203.5h4.6zM117.2 203.6h4.6zM117.2 203.7h4.6zM117.2 203.8h4.6zM117.2 203.9h4.6zM117.2 204h4.6zM117.2 204h4.6zM117.2 204.1h4.6zM117.2 204.2h4.6zM117.2 204.3h4.6zM117.2 204.4h4.6z"/>
</g>
<text font-size="10.9" x="121" y="288.8">ИТГД.НГ.03</text>
<g font-size="7.8">
<text x="30.7" y="21.4">6 Обозначим вершины исходной пирамиды.</text>
<text x="99.8" y="124.7">Рисунок 2</text>
<text x="30.7" y="139">7 Выполним построение профильной проекции исходной</text>
<text x="30.7" y="146.1">пирамиды (рисунок 3). Обратите внимание: на профильной</text>
<text x="30.7" y="153.3">проекции очерковый треугольник пирамиды не является</text>
<text x="30.7" y="160.4">равнобедренным.</text>
<text x="100" y="263.8">Рисунок 3</text>
</g>
<g font-size="5.4">
<text x="13" y="177" transform="rotate(-90 13 177)">Подп. и дата</text>
<text x="13" y="206.1" transform="rotate(-90 13 206.1)">Инв. № дубл.</text>
<text x="13" y="231.8" transform="rotate(-90 13 231.8)">Взам. инв. №</text>
<text x="13" y="262" transform="rotate(-90 13 262)">Подп. и дата</text>
<text x="7.7" y="292.8" transform="rotate(-90 7.7 292.8)">КОМПАС-3Dv23Учебнаяверсия©2024ООО&quot;АСКОН-Системыпроектирования&quot;, Россия. Всеправазащищены.</text>
<text x="13" y="291.1" transform="rotate(-90 13 291.1)">Инв. № подл.</text>
<text x="41.4" y="292">№ докум.</text>
<text x="63.9" y="292">Подп.</text>
<text x="199" y="290.5">2</text>
<text x="8.8" y="297">Недлякоммерческогоиспользования</text>
<text x="96.3" y="297">Копировал</text>
<text x="166.2" y="297">Формат</text>
<text x="186.3" y="297">A4</text>
</g>
<g font-size="5.3">
<text x="196.4" y="283">Лист</text>
<text x="21.4" y="292">Изм.</text>
<text x="28.4" y="292">Лист</text>
<text x="76.4" y="292">Дата</text>
</g>
<g font-size="2.4">
<text x="115.6" y="33.1">z</text>
<text x="83.3" y="38.5">S</text>
<text x="52.6" y="71.9">x</text>
<text x="65.9" y="67.3">A</text>
<text x="82.8" y="68">B</text>
<text x="95.5" y="67.3">C</text>
<text x="115.6" y="71.9">О</text>
<text x="172.8" y="71.9">y</text>
<text x="65.9" y="82.7">A</text>
<text x="95.5" y="83.2">C</text>
<text x="82.9" y="93.9">S</text>
<text x="82.8" y="108.4">B</text>
<text x="115.6" y="116.4">y</text>
<text x="115.6" y="172.1">z</text>
<text x="83.3" y="176.7">S</text>
<text x="131.2" y="176.7">S</text>
<text x="117.2" y="203.7">A =C</text>
<text x="146.2" y="203.7">B</text>
<text x="65.8" y="206.4">A</text>
<text x="82.8" y="207">B</text>
<text x="95.5" y="206.4">C</text>
<text x="52.6" y="210.9">x</text>
<text x="115.6" y="210.9">О</text>
<text x="172.8" y="210.9">y</text>
<text x="65.8" y="221.8">A</text>
<text x="95.5" y="222.2">C</text>
<text x="82.9" y="233">S</text>
<text x="82.8" y="247.5">B</text>
<text x="115.6" y="255.5">y</text>
</g>
<g font-size="1.6">
<text x="84.1" y="39">2</text>
<text x="66.8" y="67.8">2</text>
<text x="83.6" y="68.5">2</text>
<text x="96.2" y="67.8">2</text>
<text x="173.5" y="72.4">x</text>
<text x="66.8" y="83.2">1</text>
<text x="96.3" y="83.7">2</text>
<text x="83.8" y="94.5">1</text>
<text x="83.6" y="108.9">1</text>
<text x="116.3" y="116.9">z</text>
<text x="84.1" y="177.2">2</text>
<text x="132.1" y="177.2">3</text>
<text x="66.8" y="206.9">2</text>
<text x="83.6" y="207.6">2</text>
<text x="96.2" y="206.9">2</text>
<text x="118.2" y="204.2">3</text>
<text x="120.5" y="204.2">3</text>
<text x="147.1" y="204.2">3</text>
<text x="173.5" y="211.5">x</text>
<text x="66.8" y="222.3">1</text>
<text x="96.3" y="222.8">2</text>
<text x="83.8" y="233.5">1</text>
<text x="83.6" y="248">1</text>
<text x="116.3" y="256">z</text>
</g>
</svg>
